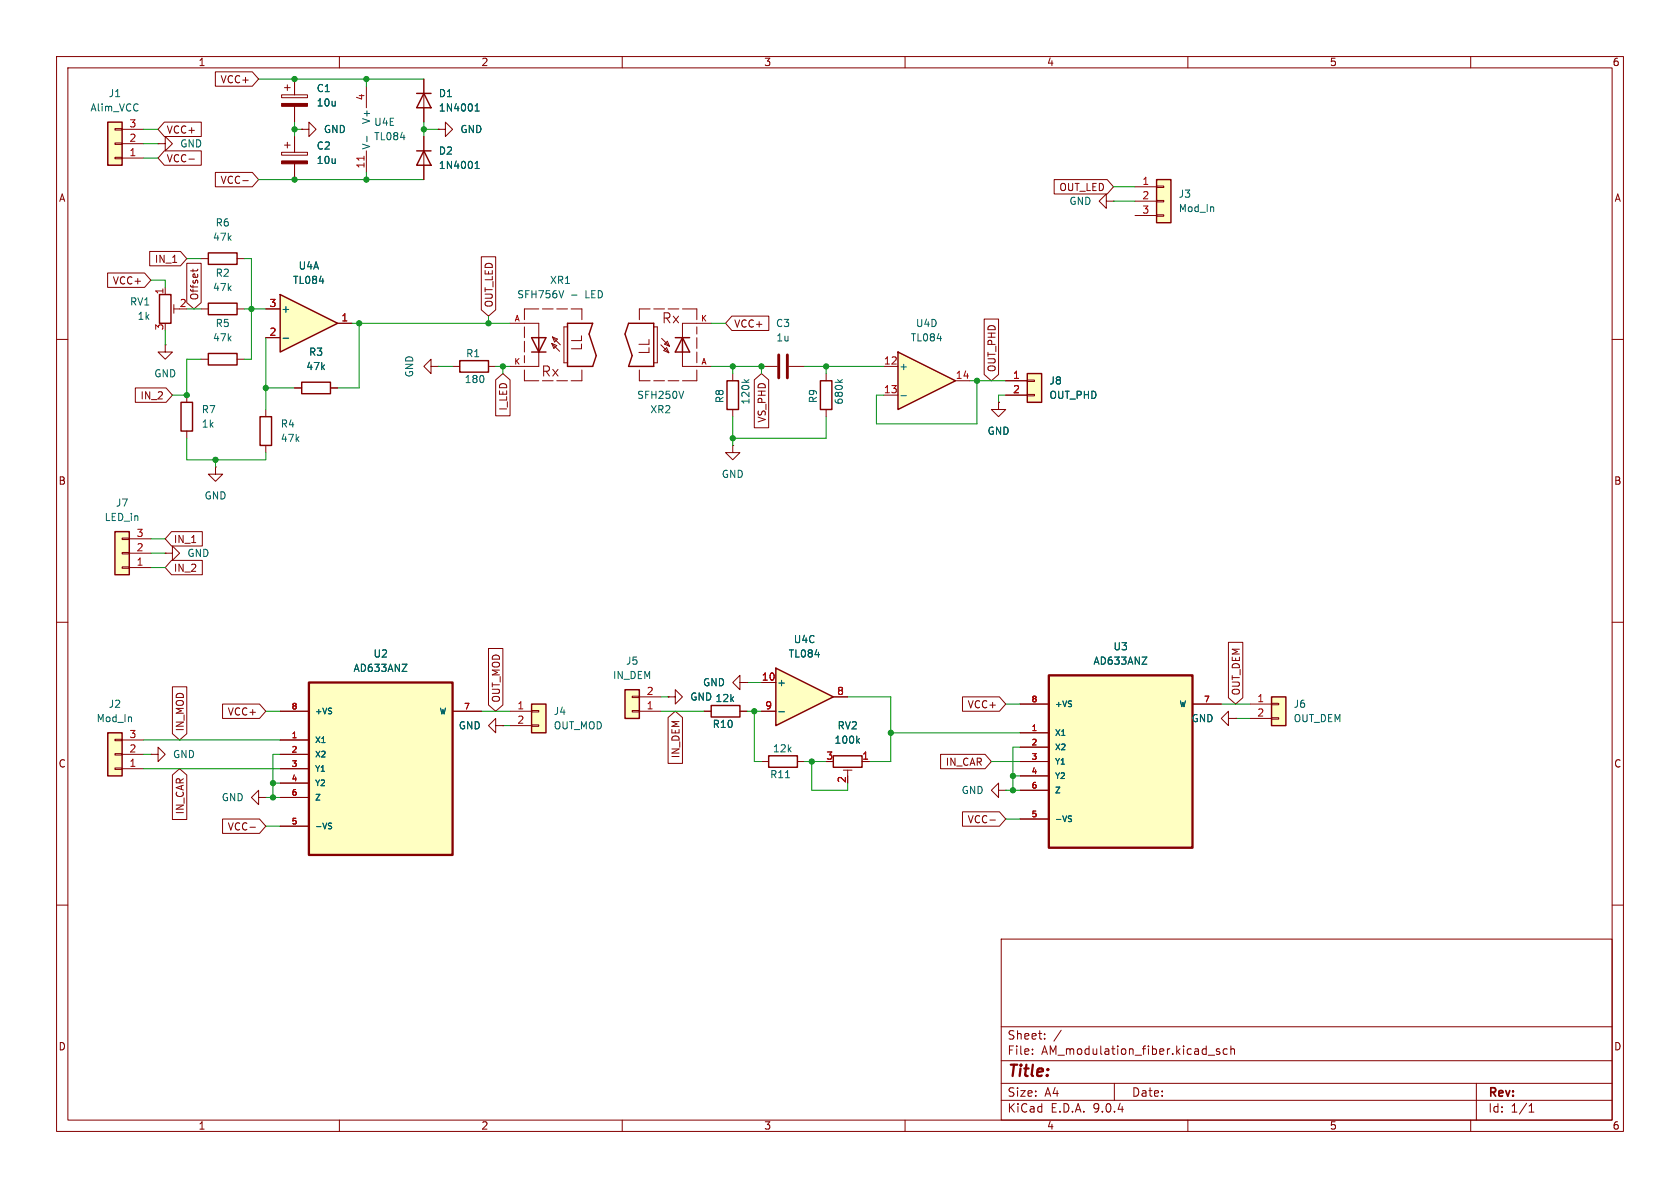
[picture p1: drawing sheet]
<svg xmlns="http://www.w3.org/2000/svg" width="297mm" height="210mm" viewBox="0 0 297 210" stroke-linecap="round" stroke-linejoin="round" font-family="sans-serif">
<g fill="none" stroke="#840000" stroke-width=".18">
<path d="M10 10h277v190h-277zM12 12h273v186h-273zM60 10v2M110 10v2M160 10v2M210 10v2M260 10v2M27.9 25.4h1.3v-1.3l1.3 1.3-1.3 1.3v-1.3M27.9 25.4h.1M10 60h2M285 60h2M10 110h2"/>
<path d="M285 110h2M217.2 127v-1.3l-1.3 1.3 1.3 1.3v-1.3h1.2M218.4 127h.1M10 160h2M177 166h108v32h-108zM285 160h2M60 198v2M110 198v2M160 198v2M177 194.5h108M177 191.5h108M177 187.5h108"/>
<path d="M177 181.5h108M182.5 186.3v.1M182.5 185.5v.1M184.7 183.6v.1M184.7 182.8v.1M187.6 182.1l-1.3 2M197 191.5v3M210 198v2M213.6 186.5h1.1M215.6 185.5l-.4-.1-.2 .2 .1 .2 .5 .2v.3h-.6M217 185.5l-.5-.1-.3 .3v.4l.2 .2h.6M217.6 185.5l.2-.1 .4 .1v.9"/>
<path d="M217.6 184.9v1.5M260 198v2M261 191.5v6.5M270.3 196.6h.9M270.3 195.5l.4-.4v1.5"/>
</g>
<path d="M20.3 94h2.6v7.6h-2.6z" fill="#ffffc2"/>
<path d="M32 71.1h2v5.1h-2zM36.8 62.5h5.1v2h-5.1zM20.3 94h2.6v7.6h-2.6z" fill="none" stroke="#840000" stroke-width=".25"/>
<g fill="none" stroke="#840000" stroke-width=".18">
<path d="M195.6 35.6v-1.3l-1.3 1.3 1.3 1.2v-1.2h1.2M196.8 35.6h.1M33 69.9v1.2M33 76.2v1.3M35.6 63.5h1.2M41.9 63.5h1.3M21.6 97.7h1.3v.2h-1.3zM21.6 95.1h1.3v.3h-1.3zM22.9 97.8h3.8M22.9 95.3h3.8M29.2 97.8h1.3v-1.3l1.2 1.3-1.2 1.3v-1.3M29.2 97.8h.1"/>
<path d="M21.6 100.2h1.3v.3h-1.3zM22.9 100.3h3.8M45.7 141v-1.3l-1.3 1.3 1.3 1.2v-1.2h1.3M47 141h.1"/>
</g>
<path d="M54.6 120.7h25.4v30.4h-25.4z" fill="#ffffc2"/>
<path d="M54.6 120.7h25.4v30.4h-25.4z" fill="none" stroke="#840000" stroke-width=".41"/>
<path d="M38.1 82.6v1.2h1.3l-1.3 1.3-1.3-1.3h1.3M38.1 82.6h.1M49.5 125.7h5.1M49.5 130.8h5.1M49.5 133.4h5.1M49.5 135.9h5.1M49.5 138.4h5.1M80 125.7h5.1M49.5 141h5.1M49.5 146.1h5.1" fill="none" stroke="#840000" stroke-width=".18"/>
<path d="M71.1 117.4h.8l-.8 1.3h.8M58.2 146l.3 .1 .1 .2-.2 .2h-.2M58.2 145.5h.4" fill="none" stroke="#006464" stroke-width=".18"/>
<path d="M204.5 31.8h2.5v7.6h-2.5z" fill="#ffffc2"/>
<path d="M204.5 31.8h2.5v7.6h-2.5zM53.3 67.6h5.1v2h-5.1zM145 67.3h2.1v5.1h-2.1z" fill="none" stroke="#840000" stroke-width=".25"/>
<g fill="none" stroke="#840000" stroke-width=".18">
<path d="M200.7 33h3.8M200.7 35.6h3.8M200.7 38.1h3.8M204.5 32.9h1.2v.2h-1.2zM204.5 35.4h1.2v.3h-1.2zM204.5 38h1.2v.2h-1.2zM52.1 68.6h1.2M58.4 68.6h1.3M146 66v1.3M146 72.4v1.3M26.7 133.4h1.2v-1.3l1.3 1.3-1.3 1.2v-1.2M26.7 133.4h.1"/>
<path d="M87.6 128.3v-1.3l-1.2 1.3 1.2 1.2v-1.2h1.3M88.9 128.3h.1"/>
</g>
<path d="M148.1 67.1l.5 .5M148.9 67.1l-.5 .4" fill="none" stroke="#006464" stroke-width=".18"/>
<path d="M19 129.5h2.6v7.7h-2.6z" fill="#ffffc2"/>
<path d="M19 129.5h2.6v7.7h-2.6z" fill="none" stroke="#840000" stroke-width=".25"/>
<path d="M20.3 135.8h1.3v.2h-1.3zM20.3 133.2h1.3v.3h-1.3zM20.3 130.7h1.3v.2h-1.3zM21.6 135.9h3.8M21.6 133.4h3.8M21.6 130.8h3.8" fill="none" stroke="#840000" stroke-width=".18"/>
<path d="M137.2 118.1l10.1 5.1-10.1 5.1z" fill="#ffffc2"/>
<path d="M46 73.7h2v5h-2zM137.2 118.1l10.1 5.1-10.1 5.1zM135.9 133.6h5.1v2h-5.1z" fill="none" stroke="#840000" stroke-width=".25"/>
<g fill="none" stroke="#840000" stroke-width=".18">
<path d="M49.8 16.8h4.6v.5h-4.6zM50.3 15.5h1M50.8 15v1M52.1 14v2.8M52.1 18.8v2.8M53.3 22.9h1.3v-1.3l1.3 1.3-1.3 1.2v-1.2M53.3 22.9h.1M29.2 61v1.2h1.3l-1.3 1.3-1.3-1.3h1.3M29.2 61h.1M47 72.4v1.3M47 78.7v1.3M118.1 123.2h1.3v-1.3l1.2 1.3-1.2 1.3v-1.3"/>
<path d="M118.1 123.2h.1M134.6 120.7h2.6M134.6 125.7h2.6M134.6 134.6h1.3M141 134.6h1.2M147.3 123.2h2.6"/>
</g>
<path d="M137.7 125.8h1M138.9 137.5h.7" fill="none" stroke="#006464" stroke-width=".18"/>
<path d="M49.8 18.3h4.6v.5h-4.6z" fill="#840000" stroke="#840000" stroke-width=".18"/>
<path d="M185.4 119.4h25.4v30.5h-25.4z" fill="#ffffc2"/>
<path d="M185.4 119.4h25.4v30.5h-25.4z" fill="none" stroke="#840000" stroke-width=".41"/>
<g fill="none" stroke="#840000" stroke-width=".18">
<path d="M74.9 14v7.6M49.8 26.9h4.6v.5h-4.6zM50.3 25.7h1M50.8 25.1v1.1M52.1 24.1v2.8M52.1 29v2.8M74.9 24.1v7.7M77.5 22.9h1.2v-1.3l1.3 1.3-1.3 1.2v-1.2M77.5 22.9h.1M90.2 57.2h5v2.5M92.7 57.8v1.9M95.2 54.6h-2.5v1.9"/>
<path d="M95.9 54.6h1.9M97.7 59.6l1.4 1.4M97.7 59.6l.9 .3-.6 .6zM98.4 54.6h1.9M100.3 57.8h-.6v6.3h.6M101 54.6h1.9v1.9M92.7 65.4v1.9h2.5M92.7 60.3v1.9M92.7 62.9v1.2M95.2 62.2v2.6h-5M97.5 60.7l1.4 1.4M97.5 60.7l.9 .4-.5 .5z"/>
<path d="M98.4 67.3h1.9M102.9 65.4v1.9h-1.9M176.5 71.1v1.3h1.3l-1.3 1.3-1.2-1.3h1.2M176.5 71.1h.1M124.5 125.7h1.2M130.8 120.7v-1.3l-1.3 1.3 1.3 1.2v-1.2h1.3M130.8 125.7h1.3M132.1 120.7h.1M176.5 139.7v-1.3l-1.2 1.3 1.2 1.3v-1.3h1.3M177.8 139.7h.1M180.3 124.5h5.1M180.3 129.5h5.1"/>
<path d="M180.3 132.1h5.1M180.3 134.6h5.1M180.3 137.2h5.1M180.3 139.7h5.1M210.8 124.5h5.1M180.3 144.8h5.1"/>
</g>
<path d="M84 19.6h.7M84 18.7l.4-.3v1.2M84 28.9l.4-.4v1.3M84 29.8h.7M99.7 51.4l-.5 1.2M101.1 52.2h.9M201.9 116.1h.8l-.8 1.3h.8M189.1 144.7l.2 .1 .1 .2-.2 .2h-.2M189.1 144.2l.3 .1" fill="none" stroke="#006464" stroke-width=".18"/>
<path d="M73.7 16.5h2.5M74.9 16.5l1.3 2.6h-2.5zM73.7 26.7h2.5M74.9 26.7l1.3 2.5h-2.5zM94 59.7h2.5l-1.3 2.5zM95.2 59.7v2.5M100.3 57.2h4.5l-.7 1.9 1.3 3.8-.6 1.9h-4.5zM94 62.2h2.5M125.7 124.7h5.1v2h-5.1z" fill="none" stroke="#840000" stroke-width=".25"/>
<path d="M49.8 28.4h4.6v.6h-4.6z" fill="#840000" stroke="#840000" stroke-width=".18"/>
<path d="M181.6 66h2.5v5.1h-2.5z" fill="#ffffc2"/>
<path d="M111.1 57.2h4.5v7.6h-4.5l.7-1.9-1.3-3.8zM119.4 59.7h2.5M120.6 59.7l1.3 2.5h-2.5zM120.6 59.7v2.5M128.5 67.3h2.1v5.1h-2.1zM181.6 66h2.5v5.1h-2.5zM147.3 133.6h5.1v2h-5.1z" fill="none" stroke="#840000" stroke-width=".25"/>
<g fill="none" stroke="#840000" stroke-width=".18">
<path d="M64.8 15.2v3.9M64.8 26.7v3.8M114.9 54.6h-1.9v1.9M115.6 54.6h1.9M115.6 57.8h.6v6.3h-.6M117 59.8l1.4 1.4M118.1 54.6h1.9M120.6 54.6h2.6v1.9M123.2 57.8v1.3M123.2 59.7v1.9M125.7 57.2h-5.1v2.5M113 65.4v1.9h1.9"/>
<path d="M115.6 67.3h1.9M116.8 61l1.4 1.4M117.3 62l.6-.5 .3 .9zM117.5 60.8l.5-.5 .4 .9zM118.1 67.3h1.9M120.6 62.2v2.6h5.1M123.2 65.4v1.9h-2.6M123.2 62.2v1.9M129.5 78.7v1.3h1.3l-1.3 1.3-1.2-1.3h1.2M129.5 78.7h.1M129.5 66v1.3M129.5 72.4v1.3"/>
<path d="M134.6 64.8h2.8M139.4 64.8h2.8M177.8 67.3h3.8M177.8 69.9h3.8M181.6 67.2h1.3v.2h-1.3zM181.6 69.7h1.3v.3h-1.3zM149.1 136.1h1.5M149.9 136.1v1.1M152.4 134.6h1.3"/>
</g>
<path d="M64.9 24.1v1M120.9 69.2l-.5 1.2M131.6 67.1l.4 .5M132.4 67.1l-.5 .4M151.6 130.9l.3 .5M151.9 130.5l-.4 .5" fill="none" stroke="#006464" stroke-width=".18"/>
<path d="M64.4 27.6v.7" fill="none" stroke="#a90000" stroke-width=".18"/>
<path d="M137.7 62.7v4.1M139.2 62.7v4.1" fill="none" stroke="#840000" stroke-width=".51"/>
<path d="M94 124.5h2.5v5h-2.5z" fill="#ffffc2"/>
<path d="M94 124.5h2.5v5h-2.5z" fill="none" stroke="#840000" stroke-width=".25"/>
<path d="M90.2 125.7h3.8M90.2 128.3h3.8M94 125.6h1.2v.3h-1.2zM94 128.1h1.2v.3h-1.2z" fill="none" stroke="#840000" stroke-width=".18"/>
<path d="M110.5 121.9h2.5v5.1h-2.5z" fill="#ffffc2"/>
<path d="M110.5 121.9h2.5v5.1h-2.5z" fill="none" stroke="#840000" stroke-width=".25"/>
<path d="M111.8 125.6h1.2v.3h-1.2zM111.8 123.1h1.2v.2h-1.2zM113 125.7h3.8M113 123.2h3.8" fill="none" stroke="#840000" stroke-width=".18"/>
<path d="M49.5 52.1l10.2 5.1-10.2 5z" fill="#ffffc2"/>
<path d="M49.5 52.1l10.2 5.1-10.2 5z" fill="none" stroke="#840000" stroke-width=".25"/>
<path d="M47 54.6h2.5M47 59.7h2.5M59.7 57.2h2.5" fill="none" stroke="#840000" stroke-width=".18"/>
<path d="M50.1 59.8h.9" fill="none" stroke="#006464" stroke-width=".18"/>
<path d="M158.7 62.2l10.2 5.1-10.2 5.1z" fill="#ffffc2"/>
<path d="M36.8 44.7h5.1v2h-5.1zM36.8 53.6h5.1v2h-5.1zM81.3 63.8h5.1v2h-5.1zM158.7 62.2l10.2 5.1-10.2 5.1z" fill="none" stroke="#840000" stroke-width=".25"/>
<path d="M35.6 45.7h1.2M35.6 54.6h1.2M41.9 45.7h1.3M41.9 54.6h1.3M80 64.8h1.3M86.4 64.8h1.2M156.2 64.8h2.5M156.2 69.9h2.5M168.9 67.3h2.5" fill="none" stroke="#840000" stroke-width=".18"/>
<path d="M159.3 69.9h.9" fill="none" stroke="#006464" stroke-width=".18"/>
<path d="M224.8 123.2h2.5v5.1h-2.5z" fill="#ffffc2"/>
<path d="M28.2 52.1h2v5.1h-2zM224.8 123.2h2.5v5.1h-2.5z" fill="none" stroke="#840000" stroke-width=".25"/>
<path d="M29.2 50.8v1.3M30.7 53.8v1.6M30.7 54.6h1M76.2 64.8v-1.3l-1.3 1.3 1.3 1.2v-1.2h1.3M77.5 64.8h.1M221 124.5h3.8M221 127h3.8M224.8 124.3h1.3v.3h-1.3zM224.8 126.9h1.3v.2h-1.3z" fill="none" stroke="#840000" stroke-width=".18"/>
<path d="M19 21.6h2.6v7.6h-2.6z" fill="#ffffc2"/>
<path d="M19 21.6h2.6v7.6h-2.6z" fill="none" stroke="#840000" stroke-width=".25"/>
<g fill="none" stroke="#840000" stroke-width=".18">
<path d="M38.1 12.7h6.5l1.1 1.3-1.1 1.2h-6.5zM52.1 14v2.8M52.1 18.8v2.8M74.9 14v2.5M74.9 19.1v2.5M20.3 27.8h1.3v.3h-1.3zM20.3 25.3h1.3v.2h-1.3zM20.3 22.7h1.3v.3h-1.3zM21.6 27.9h3.8M21.6 25.4h3.8M21.6 22.9h3.8M29.1 26.7h6.5v2.5h-6.5l-1.2-1.3z"/>
<path d="M29.1 21.6h6.5v2.5h-6.5l-1.2-1.2zM33.4 28.1h1M38.1 30.5h6.5l1.1 1.3-1.1 1.2h-6.5zM42.9 31.9h1M52.1 24.1v2.8M52.1 29v2.8M53.3 22.9h.1M74.9 24.1v2.6M74.9 29.2v2.6M77.5 22.9h.1M186.4 31.7h9.3l1.1 1.3-1.1 1.3h-9.3zM19 48.3h6.6l1.1 1.2-1.1 1.3h-6.6z"/>
<path d="M26.5 44.4h5.4l1.1 1.3-1.1 1.3h-5.4zM33 46.5h2.6v7l-1.3 1.1-1.3-1.1zM34.1 47.6v.5M35 47.6l-.2 .3h-1.1M47 54.6h2.5M47 59.7h2.5M59.7 57.2h2.5M85.1 45.4h2.5v9.4l-1.2 1.1-1.3-1.1zM129.4 55.9h6.5v2.5h-6.5l-1.1-1.2zM174 56.4h2.5v9.8l-1.2 1.1-1.3-1.1zM23.9 68.6h5.5l1.1 1.3-1.1 1.2h-5.5zM52.1 68.6h1.2"/>
<path d="M58.4 68.6h1.3M87.6 67.2l1.3-1.2 1.3 1.2v6.3h-2.6zM133.3 67.2l1.3-1.2 1.3 1.2v8.4h-2.6zM176.5 71.1h.1M177.8 67.3h3.8M177.8 69.9h3.8M30.3 99.1h5.5v2.5h-5.5l-1.1-1.3zM30.3 94h5.5v2.5h-5.5l-1.1-1.2zM86.4 114.6h2.5v10l-1.3 1.1-1.2-1.1zM217.2 113.5h2.5v9.8l-1.3 1.2-1.2-1.2zM30.5 137l1.2-1.1 1.3 1.1v7.9h-2.5zM30.5 121.4h2.5v8.3l-1.3 1.1-1.2-1.1z"/>
<path d="M39.3 124.5h6.6l1.1 1.2-1.1 1.3h-6.6zM49.5 125.7h5.1M49.5 130.8h5.1M49.5 133.4h5.1M49.5 135.9h5.1M49.5 138.4h5.1M80 125.7h5.1M88.9 128.3h.1M118.1 126.8l1.3-1.1 1.3 1.1v8.1h-2.6zM118.1 123.2h.1M124.5 125.7h1.2M130.8 125.7h1.3"/>
<path d="M132.1 120.7h.1M134.6 120.7h2.6M134.6 125.7h2.6M147.3 123.2h2.6M152.4 134.6h1.3M166.3 133.3h7.8l1.2 1.3-1.2 1.3h-7.8zM170.2 123.2h6.5l1.1 1.3-1.1 1.2h-6.5zM180.3 124.5h5.1M180.3 129.5h5.1M180.3 132.1h5.1M180.3 134.6h5.1M180.3 137.2h5.1"/>
<path d="M180.3 139.7h5.1M210.8 124.5h5.1M218.4 127h.1M39.3 144.8h6.6l1.1 1.3-1.1 1.2h-6.6zM44.2 146.2h1M49.5 141h5.1M49.5 146.1h5.1M170.2 143.5h6.5l1.1 1.3-1.1 1.3h-6.5zM175 145h1M180.3 144.8h5.1"/>
</g>
<g fill="none" stroke="#009600" stroke-width=".18">
<path d="M45.7 14h29.2M64.8 14v1.2M25.4 22.9h2.5M25.4 25.4h2.5M25.4 27.9h2.5M45.7 31.8h29.2M52.1 22.9h1.2M52.1 21.6v2.5M64.8 30.5v1.3M74.9 22.9h2.6M74.9 21.6v2.5M196.8 33h3.9"/>
<path d="M196.8 35.6h3.9M26.7 49.5h2.5v1.3M29.2 58.4v2.6M33 54.6h2.6M33 45.7h2.6M43.2 45.7h1.2v17.8h-1.2M43.2 54.6h3.8M47 59.7v12.7M62.2 57.2h28M63.5 57.2v11.4h-3.8M86.4 55.9v1.3M125.7 57.2h2.6"/>
<path d="M33 77.5v3.8h14v-1.3M35.6 63.5h-2.6v6.4h-2.5M47 68.6h5.1M77.5 64.8h2.5M87.6 64.8h2.6M88.9 64.8v1.2M125.7 64.8h8.9v1.2M129.5 64.8v1.2M129.5 73.7v5M142.2 64.8h14M146 64.8v1.2M146 73.7v3.8h-16.5"/>
<path d="M171.4 67.3h6.4M172.7 67.3v7.6h-17.8v-5h1.3M177.8 69.9h-1.3v1.2M26.7 95.3h2.5M26.7 97.8h2.5M38.1 81.3v1.3M26.7 100.3h2.5M25.4 135.9h24.1M25.4 133.4h1.3M25.4 130.8h24.1M47 125.7h2.5M48.3 138.4h1.2"/>
<path d="M49.5 133.4h-1.2v7.6M85.1 125.7h5.1M88.9 128.3h1.3M116.8 123.2h1.3M116.8 125.7h7.7M132.1 125.7h2.5M132.1 120.7h2.5M133.3 125.7v8.9h1.3M142.2 134.6h3.8M143.5 134.6v5.1h6.4v-1.3M149.9 123.2h7.6v11.4h-3.8M157.5 129.5h22.8"/>
<path d="M175.3 134.6h5M177.8 124.5h2.5M177.8 139.7h2.5M179.1 137.2h1.2M180.3 132.1h-1.2v7.6M215.9 124.5h5.1M218.4 127h2.6M47 141h2.5M47 146.1h2.5M177.8 144.8h2.5"/>
</g>
<g fill="none" stroke="#006464" stroke-width=".18">
<path d="M84 19.6h.7M84 18.7l.4-.3v1.2M84 28.9l.4-.4v1.3M84 29.8h.7M50.1 59.8h.9M71.1 117.4h.8l-.8 1.3h.8M201.9 116.1h.8l-.8 1.3h.8M137.7 125.8h1M151.6 130.9l.3 .5M151.9 130.5l-.4 .5M58.2 146l.3 .1 .1 .2-.2 .2h-.2M58.2 145.5h.4"/>
<path d="M189.1 144.7l.2 .1 .1 .2-.2 .2h-.2M189.1 144.2l.3 .1"/>
</g>
<g fill="#009600" stroke="#009600" stroke-width=".18">
<circle cx="44.4" cy="54.6" r=".46"/>
<circle cx="47" cy="68.6" r=".46"/>
<circle cx="63.5" cy="57.2" r=".46"/>
<circle cx="33" cy="69.9" r=".46"/>
<circle cx="38.1" cy="81.3" r=".46"/>
<circle cx="179.1" cy="139.7" r=".46"/>
<circle cx="172.7" cy="67.3" r=".46"/>
<circle cx="157.5" cy="129.5" r=".46"/>
<circle cx="179.1" cy="137.2" r=".46"/>
<circle cx="52.1" cy="14" r=".46"/>
<circle cx="64.8" cy="14" r=".46"/>
<circle cx="74.9" cy="22.9" r=".46"/>
<circle cx="64.8" cy="31.8" r=".46"/>
<circle cx="52.1" cy="31.8" r=".46"/>
<circle cx="88.9" cy="64.8" r=".46"/>
<circle cx="86.4" cy="57.2" r=".46"/>
<circle cx="146" cy="64.8" r=".46"/>
<circle cx="134.6" cy="64.8" r=".46"/>
<circle cx="133.3" cy="125.7" r=".46"/>
<circle cx="129.5" cy="77.5" r=".46"/>
<circle cx="143.5" cy="134.6" r=".46"/>
<circle cx="129.5" cy="64.8" r=".46"/>
<circle cx="52.1" cy="22.9" r=".46"/>
<circle cx="48.3" cy="138.4" r=".46"/>
<circle cx="48.3" cy="141" r=".46"/>
</g>
<text font-size="2.8" fill="#840000" x="178" y="190.9">Title:</text>
<g font-size="2.5" fill="#840000">
<text x="116.9" y="57.4">Rx</text>
<text x="103.1" y="62.1" transform="rotate(-90 103.1 62.1)">LL</text>
<text x="115" y="62.8" transform="rotate(-90 115 62.8)">LL</text>
<text x="95.6" y="66.8">Rx</text>
</g>
<g font-size="2.1" fill="#840000">
<text x="178" y="184">Sheet:</text>
<text x="178" y="186.7">File:</text>
<text x="184.1" y="186.7">AM_modulation_fiber.kicad_sch</text>
<text x="178" y="196.9">KiCad</text>
<text x="178" y="194.1">Size:</text>
<text x="184.7" y="194.1">A4</text>
<text x="185.7" y="196.9">E.D.A.</text>
<text x="193.3" y="196.9">9.0.4</text>
<text x="200" y="194.1">Date:</text>
<text x="263" y="194.3">Rev:</text>
<text x="263" y="196.9">Id:</text>
<text x="267.1" y="196.9">1/1</text>
</g>
<g font-size="1.8" fill="#840000">
<text x="35" y="11.9">1</text>
<text x="85" y="11.9">2</text>
<text x="135" y="11.9">3</text>
<text x="185" y="11.9">4</text>
<text x="235" y="11.9">5</text>
<text x="285" y="11.9">6</text>
<text x="38.9" y="14.9">VCC+</text>
<text x="29.4" y="23.8">VCC+</text>
<text x="29.4" y="28.9">VCC-</text>
<text x="10.3" y="35.9">A</text>
<text x="38.9" y="32.7">VCC-</text>
<text x="187.2" y="34">OUT_LED</text>
<text x="285.3" y="35.9">A</text>
<text x="27.3" y="46.7">IN_1</text>
<text x="19.8" y="50.5">VCC+</text>
<text x="35.2" y="53.2" transform="rotate(-90 35.2 53.2)">Offset</text>
<text x="87.3" y="54.5" transform="rotate(-90 87.3 54.5)">OUT_LED</text>
<text x="129.7" y="58.1">VCC+</text>
<text x="176.2" y="65.9" transform="rotate(-90 176.2 65.9)">OUT_PHD</text>
<text x="24.7" y="70.8">IN_2</text>
<text x="89.9" y="72.7" transform="rotate(-90 89.9 72.7)">I_LED</text>
<text x="135.6" y="74.8" transform="rotate(-90 135.6 74.8)">VS_PHD</text>
<text x="10.3" y="85.9">B</text>
<text x="285.3" y="85.9">B</text>
<text x="30.6" y="101.3">IN_2</text>
<text x="30.6" y="96.2">IN_1</text>
<text x="88.6" y="124.3" transform="rotate(-90 88.6 124.3)">OUT_MOD</text>
<text x="171" y="125.4">VCC+</text>
<text x="219.4" y="123" transform="rotate(-90 219.4 123)">OUT_DEM</text>
<text x="32.7" y="129.4" transform="rotate(-90 32.7 129.4)">IN_MOD</text>
<text x="40.2" y="126.7">VCC+</text>
<text x="10.3" y="135.9">C</text>
<text x="120.3" y="134.1" transform="rotate(-90 120.3 134.1)">IN_DEM</text>
<text x="167.1" y="135.6">IN_CAR</text>
<text x="285.3" y="135.9">C</text>
<text x="32.7" y="144.1" transform="rotate(-90 32.7 144.1)">IN_CAR</text>
<text x="40.2" y="147">VCC-</text>
<text x="171" y="145.7">VCC-</text>
<text x="10.3" y="185.9">D</text>
<text x="285.3" y="185.9">D</text>
<text x="35" y="199.9">1</text>
<text x="85" y="199.9">2</text>
<text x="135" y="199.9">3</text>
<text x="185" y="199.9">4</text>
<text x="235" y="199.9">5</text>
<text x="285" y="199.9">6</text>
</g>
<g font-size="1.8" fill="#006464">
<text x="19.1" y="17.4">J1</text>
<text x="55.9" y="16.5">C1</text>
<text x="77.5" y="17.4">D1</text>
<text x="15.9" y="19.9">Alim_VCC</text>
<text x="55.9" y="19">10u</text>
<text x="57.2" y="23.7">GND</text>
<text x="65.6" y="22" transform="rotate(-90 65.6 22)">V+</text>
<text x="66" y="22.5">U4E</text>
<text x="77.5" y="19.9">1N4001</text>
<text x="81.3" y="23.7">GND</text>
<text x="31.8" y="26.3">GND</text>
<text x="55.9" y="26.6">C2</text>
<text x="55.9" y="29.2">10u</text>
<text x="65.6" y="26.5" transform="rotate(-90 65.6 26.5)">V-</text>
<text x="66" y="25">TL084</text>
<text x="77.5" y="27.5">D2</text>
<text x="77.5" y="30.1">1N4001</text>
<text x="208.3" y="35.2">J3</text>
<text x="38" y="40.2">R6</text>
<text x="189" y="36.4">GND</text>
<text x="208.3" y="37.7">Mod_In</text>
<text x="37.5" y="42.8">47k</text>
<text x="52.7" y="47.9">U4A</text>
<text x="37.5" y="51.7">47k</text>
<text x="38" y="49.1">R2</text>
<text x="51.7" y="50.4">TL084</text>
<text x="91.3" y="52.9">SFH756V</text>
<text x="97.1" y="50.4">XR1</text>
<text x="103.6" y="52.9">LED</text>
<text x="22.9" y="54.2">RV1</text>
<text x="24.2" y="56.7">1k</text>
<text x="38" y="58">R5</text>
<text x="49.7" y="55.5">+</text>
<text x="137.1" y="58">C3</text>
<text x="161.8" y="58">U4D</text>
<text x="37.5" y="60.6">47k</text>
<text x="54.1" y="65.6">47k</text>
<text x="54.5" y="63.1">R3</text>
<text x="82.3" y="63.3">R1</text>
<text x="137.1" y="60.6">1u</text>
<text x="158.9" y="65.6">+</text>
<text x="160.9" y="60.6">TL084</text>
<text x="27.2" y="66.9">GND</text>
<text x="73.3" y="66.8" transform="rotate(-90 73.3 66.8)">GND</text>
<text x="82.1" y="67.9">180</text>
<text x="112.5" y="70.7">SFH250V</text>
<text x="128.1" y="71.4" transform="rotate(-90 128.1 71.4)">R8</text>
<text x="132.7" y="71.6" transform="rotate(-90 132.7 71.6)">120k</text>
<text x="144.6" y="71.4" transform="rotate(-90 144.6 71.4)">R9</text>
<text x="149.2" y="71.6" transform="rotate(-90 149.2 71.6)">680k</text>
<text x="185.4" y="68.2">J8</text>
<text x="185.4" y="70.7">OUT_PHD</text>
<text x="35.6" y="73.3">R7</text>
<text x="35.6" y="75.8">1k</text>
<text x="49.5" y="75.8">R4</text>
<text x="114.9" y="73.3">XR2</text>
<text x="174.5" y="77.1">GND</text>
<text x="49.5" y="78.3">47k</text>
<text x="20.4" y="89.8">J7</text>
<text x="36.1" y="88.5">GND</text>
<text x="127.5" y="84.7">GND</text>
<text x="18.4" y="92.3">LED_in</text>
<text x="33" y="98.7">GND</text>
<text x="140.2" y="113.9">U4C</text>
<text x="62.4" y="119">AD633ANZ</text>
<text x="65.9" y="116.4">U2</text>
<text x="110.6" y="117.7">J5</text>
<text x="139.3" y="116.4">TL084</text>
<text x="193.2" y="117.7">AD633ANZ</text>
<text x="196.7" y="115.2">U3</text>
<text x="19.1" y="125.3">J2</text>
<text x="108.3" y="120.2">IN_DEM</text>
<text x="121.9" y="124.1">GND 12k</text>
<text x="124.2" y="121.5">GND</text>
<text x="137.3" y="121.5">+</text>
<text x="228.6" y="125.3">J6</text>
<text x="17" y="127.9">Mod_In</text>
<text x="81" y="129.1">GND</text>
<text x="97.8" y="126.6">J4</text>
<text x="97.8" y="129.1">OUT_MOD</text>
<text x="125.9" y="128.9">R10</text>
<text x="147.4" y="131.7">100k</text>
<text x="148" y="129.1">RV2</text>
<text x="210.5" y="127.9">GND</text>
<text x="228.6" y="127.9">OUT_DEM</text>
<text x="30.5" y="134.2">GND</text>
<text x="136.1" y="137.8">R11</text>
<text x="136.5" y="133.2">12k</text>
<text x="39.1" y="141.8">GND</text>
<text x="169.9" y="140.6">GND</text>
</g>
<g font-size="1.8" fill="#a90000">
<text x="64.5" y="17.9" transform="rotate(-90 64.5 17.9)">4</text>
<text x="22.8" y="22.6">3</text>
<text x="22.8" y="27.7">1</text>
<text x="22.8" y="25.1">2</text>
<text x="64.5" y="29.9" transform="rotate(-90 64.5 29.9)">11</text>
<text x="201.9" y="32.8">1</text>
<text x="201.9" y="35.3">2</text>
<text x="201.9" y="37.8">3</text>
<text x="29" y="52.1" transform="rotate(-90 29 52.1)">1</text>
<text x="29" y="58.5" transform="rotate(-90 29 58.5)">3</text>
<text x="31.7" y="54.4">2</text>
<text x="47.6" y="54.4">3</text>
<text x="47.6" y="59.4">2</text>
<text x="60.3" y="56.9">1</text>
<text x="156.2" y="64.5">12</text>
<text x="156.2" y="69.6">13</text>
<text x="168.9" y="67.1">14</text>
<text x="179" y="67.1">1</text>
<text x="179" y="69.6">2</text>
<text x="24.1" y="95">3</text>
<text x="24.1" y="100.1">1</text>
<text x="24.1" y="97.5">2</text>
<text x="91.4" y="125.5">1</text>
<text x="114.2" y="125.5">1</text>
<text x="114.2" y="122.9">2</text>
<text x="134.6" y="120.4">10</text>
<text x="135.2" y="125.5">9</text>
<text x="147.9" y="122.9">8</text>
<text x="222.2" y="124.2">1</text>
<text x="22.8" y="130.6">3</text>
<text x="91.4" y="128">2</text>
<text x="222.2" y="126.7">2</text>
<text x="22.8" y="135.6">1</text>
<text x="22.8" y="133.1">2</text>
<text x="146" y="134.4">3</text>
<text x="152.3" y="134.4">1</text>
<text x="149.6" y="138.5" transform="rotate(-90 149.6 138.5)">2</text>
</g>
<g font-size="1.4" fill="#a90000">
<text x="90.9" y="56.9">A</text>
<text x="123.8" y="56.9">K</text>
<text x="90.8" y="64.5">K</text>
<text x="123.9" y="64.5">A</text>
<text x="51.5" y="125.5">8</text>
<text x="81.9" y="125.5">7</text>
<text x="182.3" y="124.2">8</text>
<text x="212.7" y="124.2">7</text>
<text x="51.5" y="130.6">1</text>
<text x="182.3" y="129.3">1</text>
<text x="182.3" y="131.8">2</text>
<text x="51.5" y="133.1">2</text>
<text x="51.5" y="135.6">3</text>
<text x="182.3" y="134.4">3</text>
<text x="182.3" y="136.9">4</text>
<text x="51.5" y="138.2">4</text>
<text x="51.5" y="140.7">6</text>
<text x="182.3" y="139.4">6</text>
<text x="51.5" y="145.8">5</text>
<text x="182.3" y="144.5">5</text>
</g>
<g font-size="1.4" fill="#006464">
<text x="186.4" y="125.2">+VS</text>
<text x="208.4" y="125.2">W</text>
<text x="55.6" y="126.5">+VS</text>
<text x="55.6" y="131.5">X1</text>
<text x="77.6" y="126.5">W</text>
<text x="186.4" y="130.3">X1</text>
<text x="55.6" y="134.1">X2</text>
<text x="55.6" y="136.6">Y1</text>
<text x="186.4" y="132.8">X2</text>
<text x="186.4" y="135.4">Y1</text>
<text x="186.4" y="137.9">Y2</text>
<text x="55.6" y="139.2">Y2</text>
<text x="55.6" y="141.7">Z</text>
<text x="186.4" y="140.4">Z</text>
<text x="55.6" y="146.8">-VS</text>
<text x="186.4" y="145.5">-VS</text>
</g>
</svg>
